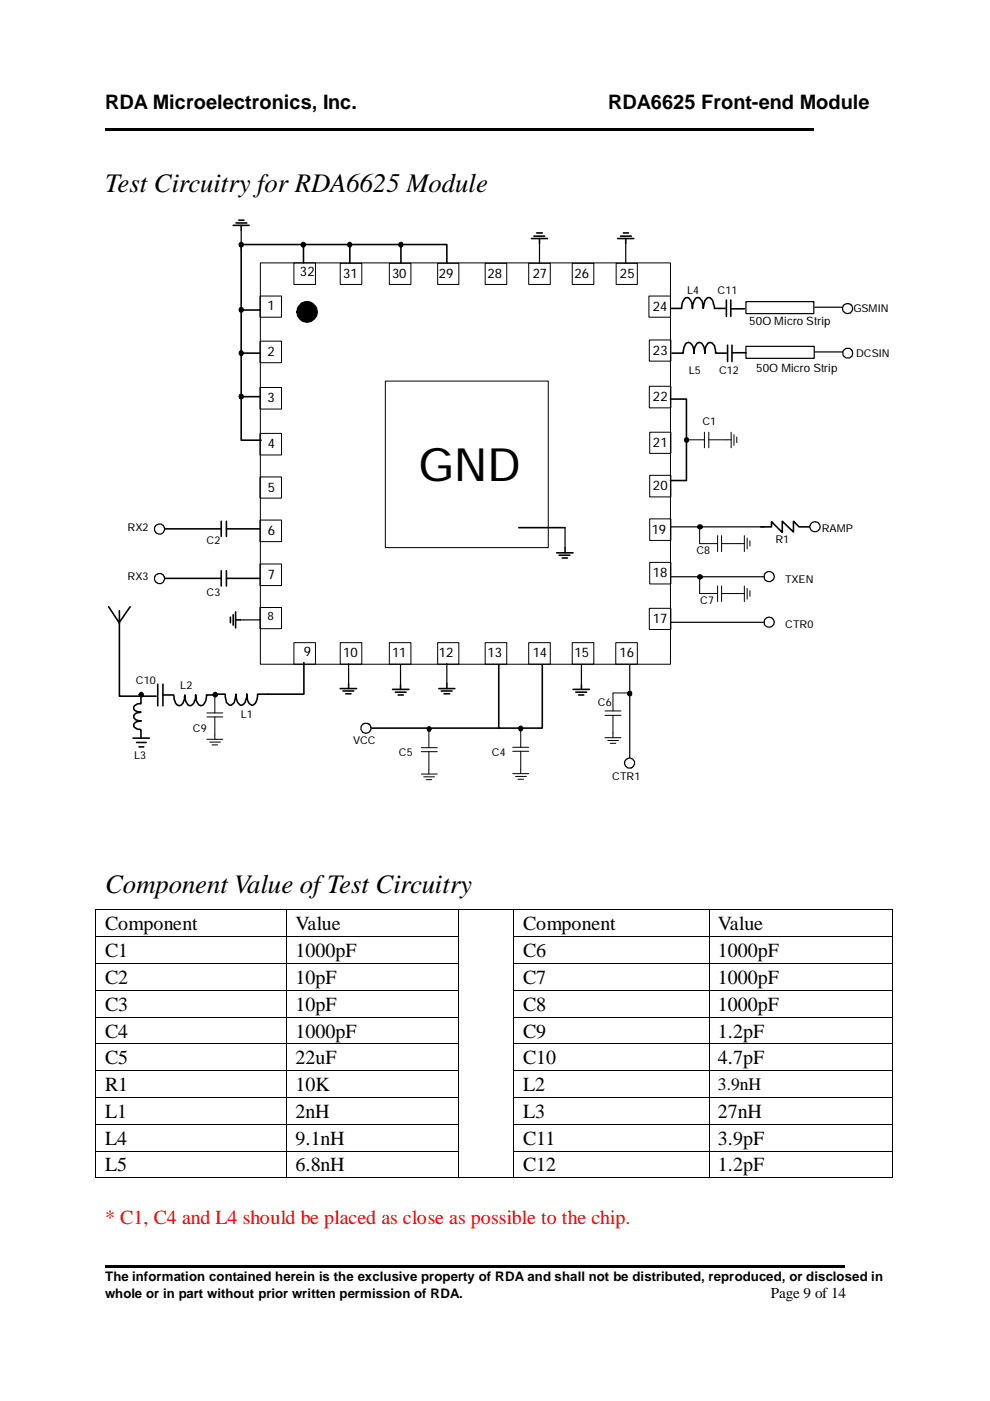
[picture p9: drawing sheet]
<svg xmlns="http://www.w3.org/2000/svg" width="210mm" height="297mm" viewBox="0 0 210 297" stroke-linecap="round" stroke-linejoin="round" font-family="sans-serif">
<path d="M22.3 27.1h150.3v.5h-150.3zM22.3 268.3h156.7v.5h-156.7z" fill="#000"/>
<path d="M133.5 141v19.7" fill="none" stroke="#000" stroke-width=".25"/>
<path d="M132.8 161a1.1 1.1 0 0 1 1.7 .5v.6l-.2 .4-.4 .3h-.7l-.5-.3-.3-.5v-.4z" fill-rule="evenodd" fill="#fff"/>
<path d="M132.8 161a1.1 1.1 0 0 1 1.7 .5v.6l-.2 .4-.4 .3h-.7l-.5-.3-.3-.5v-.4z" fill="none" stroke="#000" stroke-width=".25"/>
<path d="M158.2 73.4h14.4v2.6h-14.4z" fill-rule="evenodd" fill="#fff"/>
<path d="M158.2 73.4h14.4v2.6h-14.4zM172.8 74.6h5.9" fill="none" stroke="#000" stroke-width=".25"/>
<path d="M179 74.1l.3-.2h.9a1.17 1.17 0 0 1 0 2h-.9l-.4-.3-.2-.3v-.8z" fill-rule="evenodd" fill="#fff"/>
<path d="M179 74.1l.3-.2h.9a1.17 1.17 0 0 1 0 2h-.9l-.4-.3-.2-.3v-.8z" fill="none" stroke="#000" stroke-width=".25"/>
<path d="M158.2 64h14.4v2.5h-14.4z" fill-rule="evenodd" fill="#fff"/>
<path d="M158.2 64h14.4v2.5h-14.4zM172.7 65.1h5.9" fill="none" stroke="#000" stroke-width=".25"/>
<circle cx="179.7" cy="65.4" r="1.05" fill="#fff"/>
<g fill="none" stroke="#000" stroke-width=".25">
<path d="M142.2 131.9h19.9"/>
<circle cx="179.7" cy="65.4" r="1.05"/>
</g>
<circle cx="163.1" cy="131.9" r="1.05" fill="#fff"/>
<g fill="none" stroke="#000" stroke-width=".25">
<path d="M142.2 122.3h19.9"/>
<circle cx="163.1" cy="131.9" r="1.05"/>
</g>
<circle cx="163.1" cy="122.2" r="1.04" fill="#fff"/>
<g fill="none" stroke="#000" stroke-width=".25">
<path d="M142.2 111.7h19.9"/>
<circle cx="172.8" cy="111.7" r="1.09"/>
<circle cx="163.1" cy="122.2" r="1.04"/>
</g>
<g fill="#000">
<path d="M147.9 111.5l.3-.2 .6 .1a.5 .5 0 0 1-.2 .7 .5 .5 0 0 1-.7-.2z" fill-rule="evenodd"/>
<path d="M147.9 122.1l.3-.2h.4l.3 .2v.4l-.5 .3-.2-.1-.3-.2z" fill-rule="evenodd"/>
<path d="M133.2 146.7a.43 .43 0 0 1 .4-.2 .43 .43 0 0 1 .3 .3v.5a.49 .49 0 0 1-.7 .1 .49 .49 0 0 1 0-.7z" fill-rule="evenodd"/>
</g>
<g fill="none" stroke="#000" stroke-width=".21">
<path d="M147.9 111.5l.3-.2 .6 .1a.5 .5 0 0 1-.2 .7 .5 .5 0 0 1-.7-.2zM148.3 112.1v3.2h3.8M152.1 113.6v3.4M153 113.6v3.4M153 115.3h4.8M157.8 113.6v3.4M158.4 114.1v2.3M159 114.7v1.1M147.9 122.1l.3-.2h.4l.3 .2v.4l-.5 .3-.2-.1-.3-.2zM148.3 122.8v3h3.8M152.1 124.2v3.3M153 124.2v3.3"/>
<path d="M153 125.8h4.8M157.8 124.2v3.3M158.4 124.7v2.3M159 125.3v1.1M128.3 151.7h3.4M128.3 150.7h3.4M128.3 156.4h3.4M128.9 157h2.2M129.4 157.6h1.2M130 151.7v4.7M133.1 146.9h-3.1v3.8M133.2 146.7a.43 .43 0 0 1 .4-.2 .43 .43 0 0 1 .3 .3v.5a.49 .49 0 0 1-.7 .1 .49 .49 0 0 1 0-.7z"/>
</g>
<path d="M34.9 112.1h12M46.9 110.5v3.2M48 112.1h7M48 110.5v3.2" fill="none" stroke="#000" stroke-width=".34"/>
<circle cx="33.8" cy="112.2" r="1.08" fill="#fff"/>
<circle cx="33.8" cy="112.2" r="1.08" fill="none" stroke="#000" stroke-width=".25"/>
<path d="M34.9 122.6h12M46.9 121v3.2M48 122.6h7M48 121v3.2" fill="none" stroke="#000" stroke-width=".34"/>
<circle cx="33.8" cy="122.7" r="1.08" fill="#fff"/>
<circle cx="33.8" cy="122.7" r="1.08" fill="none" stroke="#000" stroke-width=".25"/>
<path d="M23 128.6l2.3 3.5v-2.6M27.6 128.6l-2.3 3.3v15.7h7.8M45.4 147.2h2.4v.9a1.18 1.18 0 0 0 1.3 1.4 1.81 1.81 0 0 0 .9-1.8v-.5a2.17 2.17 0 0 0 1.1 2.3h.3a1.19 1.19 0 0 0 .7-1.1l.2-1.2a2.06 2.06 0 0 0 1.2 2.3 2.17 2.17 0 0 0 1.1-2.3h2.3M78.8 154.4h26.9M105.7 140.9v13.5h9.3v-13.4" fill="none" stroke="#000" stroke-width=".34"/>
<g fill="#000">
<path d="M45.3 146.9a.43 .43 0 0 1 .4-.1 .43 .43 0 0 1 .4 .3v.4l-.3 .3a.6 .6 0 0 1-.7-.5z" fill-rule="evenodd"/>
<path d="M110.1 154.1a.5 .5 0 0 1 .7 .2 .5 .5 0 0 1-.2 .7h-.4a.6 .6 0 0 1-.1-.9z" fill-rule="evenodd"/>
</g>
<path d="M45.3 146.9a.43 .43 0 0 1 .4-.1 .43 .43 0 0 1 .4 .3v.4l-.3 .3a.6 .6 0 0 1-.7-.5zM108.7 159.3h3.4M108.7 158.4h3.4M110.1 154.1a.5 .5 0 0 1 .7 .2 .5 .5 0 0 1-.2 .7h-.4a.6 .6 0 0 1-.1-.9zM110.4 154.6v3.8M110.4 159.3v4.7M108.7 164h3.4M109.3 164.6h2.3M109.8 165.2h1.2" fill="none" stroke="#000" stroke-width=".21"/>
<circle cx="77.6" cy="154.4" r="1.07" fill="#fff"/>
<g fill="none" stroke="#000" stroke-width=".25">
<path d="M51.1 48.8v4.2M114.4 51.6v4.2M132.7 51.6v4.2M119.8 111.9v4.2M51 131.4h4.3M73.9 140.7v4.3M84.9 141v4.2M94.7 140.7v4.2M123.3 141v4.2"/>
<circle cx="77.6" cy="154.4" r="1.07"/>
</g>
<g fill="#000">
<path d="M63.8 51.7l.5-.4 .5 .4v.4a.51 .51 0 0 1-.7 .3 .51 .51 0 0 1-.3-.7z" fill-rule="evenodd"/>
<path d="M73.8 51.5a.43 .43 0 0 1 .5-.2 .43 .43 0 0 1 .3 .4v.4a.49 .49 0 0 1-.8 .2 .49 .49 0 0 1 0-.8z" fill-rule="evenodd"/>
<path d="M84.7 51.5a.43 .43 0 0 1 .4-.2 .43 .43 0 0 1 .3 .4v.4a.49 .49 0 0 1-.7 .2 .49 .49 0 0 1 0-.8z" fill-rule="evenodd"/>
<path d="M51 74.4a.6 .6 0 0 1 .6 .5 .51 .51 0 0 1-.3 .4 .51 .51 0 0 1-.5-.1l-.1-.5z" fill-rule="evenodd"/>
<path d="M29.6 146.9l.3-.1 .5 .3v.4l-.3 .3a.6 .6 0 0 1-.6-.5z" fill-rule="evenodd"/>
<circle cx="51.2" cy="51.9" r=".48"/>
<circle cx="51.2" cy="65.7" r=".48"/>
<circle cx="65.1" cy="66.2" r="2.18"/>
<circle cx="51.2" cy="84.1" r=".48"/>
<circle cx="145.6" cy="93.3" r=".48"/>
<circle cx="91" cy="154.6" r=".48"/>
</g>
<g fill="none" stroke="#000" stroke-width=".21">
<path d="M55.2 55.7h87v85.1h-87zM62.3 55.7h4.6v4.6h-4.6zM63.8 51.7l.5-.4 .5 .4v.4a.51 .51 0 0 1-.7 .3 .51 .51 0 0 1-.3-.7zM72.1 55.8h4.6v4.5h-4.6zM73.8 51.5a.43 .43 0 0 1 .5-.2 .43 .43 0 0 1 .3 .4v.4a.49 .49 0 0 1-.8 .2 .49 .49 0 0 1 0-.8zM82.5 55.8h4.6v4.5h-4.6zM84.7 51.5a.43 .43 0 0 1 .4-.2 .43 .43 0 0 1 .3 .4v.4a.49 .49 0 0 1-.7 .2 .49 .49 0 0 1 0-.8zM92.8 55.8h4.5v4.5h-4.5zM102.9 55.8h4.5v4.5h-4.5zM112.1 55.8h4.6v4.5h-4.6zM121.3 55.8h4.6v4.5h-4.6zM130.6 55.8h4.5v4.5h-4.5z"/>
<path d="M51 74.4a.6 .6 0 0 1 .6 .5 .51 .51 0 0 1-.3 .4 .51 .51 0 0 1-.5-.1l-.1-.5zM55.1 62.8h4.6v4.5h-4.6zM55.1 72.3h4.6v4.6h-4.6zM137.6 62.8h4.6v4.5h-4.6zM137.7 72.1h4.5v4.5h-4.5zM55.1 91.9h4.6v4.6h-4.6zM55.1 82.2h4.6v4.5h-4.6zM81.7 80.8h34.5v35.3h-34.5zM137.7 81.9h4.5v4.6h-4.5zM137.8 91.6h4.4v4.5h-4.4zM145.5 93.2h3.9M149.4 91.6v3.3"/>
<path d="M150.3 91.6v3.3M150.3 93.2h4.7M155 91.6v3.3M155.6 92.1v2.3M156.2 92.7v1.1M55.1 119.6h4.6v4.5h-4.6zM55.1 110.3h4.6v4.5h-4.6zM55.1 101.1h4.6v4.5h-4.6zM137.8 119.2h4.4v4.6h-4.4zM137.8 110h4.4v4.6h-4.4zM137.8 100.8h4.4v4.6h-4.4zM55.1 128.8h4.6v4.5h-4.6z"/>
<path d="M62.3 136.3h4.6v4.5h-4.6zM72.1 136.3h4.6v4.5h-4.6zM82.5 136.3h4.6v4.5h-4.6zM92.8 136.3h4.5v4.5h-4.5zM102.9 136.3h4.5v4.5h-4.5zM112.1 136.3h4.6v4.5h-4.6zM121.3 136.3h4.6v4.5h-4.6zM130.6 136.3h4.5v4.5h-4.5zM137.7 129h4.5v4.5h-4.5zM29.6 146.9l.3-.1 .5 .3v.4l-.3 .3a.6 .6 0 0 1-.6-.5zM43.9 152h3.3M43.9 151.2h3.3"/>
<path d="M43.9 156.7h3.3M44.4 157.3h2.3M45 157.9h1.1M45.6 147.3v3.9M45.6 152v4.7M89.3 159.4h3.4M89.3 158.5h3.4M90.9 154.7v3.8M90.9 159.4v4.7M89.3 164.1h3.4M89.8 164.7h2.3M90.4 165.3h1.1"/>
<path d="M20.3 193v5.5M20.3 198.7v5.5M20.4 192.9h40.3M20.4 198.6h40.3M60.8 193v5.5M60.8 198.7v5.5M60.9 192.9h36.1M60.9 198.6h36.1M97.1 193v5.5M97.1 198.7v5.5M97.2 192.9h11.7M109 193v5.5"/>
<path d="M109 198.7v5.5M109.1 192.9h41.3M109.1 198.6h41.3M150.5 193v5.5M150.5 198.7v5.5M150.5 192.9h38.7M150.5 198.6h38.7M189.3 193v5.5M189.3 198.7v5.5M20.3 204.3v5.6M20.3 210.1v5.5M20.3 215.8v5.5"/>
<path d="M20.4 204.2h40.3M20.4 210h40.3M20.4 215.7h40.3M60.8 204.3v5.6M60.8 210.1v5.5M60.8 215.8v5.5M60.9 204.2h36.1M60.9 210h36.1M60.9 215.7h36.1M97.1 204.3v5.6M97.1 210.1v5.5M97.1 215.8v5.5"/>
<path d="M109 204.3v5.6M109 210.1v5.5M109 215.8v5.5M109.1 204.2h41.3M109.1 210h41.3M109.1 215.7h41.3M150.5 204.3v5.6M150.5 210.1v5.5M150.5 215.8v5.5M150.5 204.2h38.7M150.5 210h38.7M150.5 215.7h38.7"/>
<path d="M189.3 204.3v5.6M189.3 210.1v5.5M189.3 215.8v5.5M20.3 221.4v5.5M20.3 227.1v5.5M20.3 232.8v5.5M20.3 238.4v5.6M20.4 221.3h40.3M20.4 227h40.3M20.4 232.7h40.3M20.4 238.4h40.3M60.8 221.4v5.5"/>
<path d="M60.8 227.1v5.5M60.8 232.8v5.5M60.8 238.4v5.6M60.9 221.3h36.1M60.9 227h36.1M60.9 232.7h36.1M60.9 238.4h36.1M97.1 221.4v5.5M97.1 227.1v5.5M97.1 232.8v5.5M97.1 238.4v5.6M109 221.4v5.5"/>
<path d="M109 227.1v5.5M109 232.8v5.5M109 238.4v5.6M109.1 221.3h41.3M109.1 227h41.3M109.1 232.7h41.3M109.1 238.4h41.3M150.5 221.4v5.5M150.5 227.1v5.5M150.5 232.8v5.5M150.5 238.4v5.6M150.5 221.3h38.7"/>
<path d="M150.5 227h38.7M150.5 232.7h38.7M150.5 238.4h38.7M189.3 221.4v5.5M189.3 227.1v5.5M189.3 232.8v5.5M189.3 238.4v5.6M20.3 244.1v5.5M20.4 244h40.3M20.4 249.7h40.3M60.8 244.1v5.5M60.9 244h36.1"/>
<path d="M60.9 249.7h36.1M97.1 244.1v5.5M97.2 249.7h11.7M109 244.1v5.5M109.1 244h41.3M109.1 249.7h41.3M150.5 244.1v5.5M150.5 244h38.7M150.5 249.7h38.7M189.3 244.1v5.5"/>
<circle cx="51.2" cy="51.9" r=".48"/>
<circle cx="51.2" cy="65.7" r=".48"/>
<circle cx="65.1" cy="66.2" r="2.18"/>
<circle cx="51.2" cy="84.1" r=".48"/>
<circle cx="145.6" cy="93.3" r=".48"/>
<circle cx="91" cy="154.6" r=".48"/>
</g>
<g fill="none" stroke="#000" stroke-width=".34">
<path d="M49.4 47.8h3.4M50 47.3h2.3M50.6 46.7h1.1M51.1 47.8v1M64.3 51.8v3.9M74.2 51.8v3.9M85 51.8v3.9M94.7 55.7v-3.9h-43.6v41.5h4.3M112.7 50.6h3.4M113.2 50.1h2.3M113.8 49.4h1.2M114.4 50.6v1"/>
<path d="M131 50.6h3.4M131.6 50.1h2.3M132.2 49.4h1.1M132.7 50.6v1M51.1 74.9h4.1M51.1 65.7h4.1M142.2 65.4h2.3l.4-1.6a.81 .81 0 0 1 .8-.7 .81 .81 0 0 1 .8 .7l.3 1.6 .4-1.6a.76 .76 0 0 1 .6-.7 .76 .76 0 0 1 .8 .4l.2 .3 .3 1.6 .2-.9a1.7 1.7 0 0 1 .7-1.4 1.1 1.1 0 0 1 1.2 1l.3 1.3h2.3M142.5 74.9h2.4a2.13 2.13 0 0 1 1.1-2.3 2.03 2.03 0 0 1 1.2 2.3 2.13 2.13 0 0 1 1.1-2.3 1.77 1.77 0 0 1 1.1 1.9v.4l.4-1.6a.8 .8 0 0 1 .6-.6 .8 .8 0 0 1 .8 .3l.3 .3 .2 1.6h2.3M154 63.6v3.5M154.3 73.2v3.5M154.9 63.6v3.5M154.9 65.5h3"/>
<path d="M155.2 73.2v3.5M155.2 74.8h3M51.1 84.1h4.1M142.2 84.6h3.3v17.3h-3.3M110 111.9h9.8M118 117.2h3.5M118.5 117.7h2.3M119.2 118.3h1.1M119.8 116.1v1.1M161.3 111.7h2.3v-1.1l2.3 2.3v-2.4l2.3 2.3v-2.3l1.2 1.2h2.2M48.9 130.8v1.2M49.4 130.3v2.2"/>
<path d="M50 129.7v3.4M50 131.4h1M28.2 156.5h3.5M29 157.4h2M29.5 158.4h1M29.9 147.3v1.9a1.22 1.22 0 0 0-1.5 1.1l.2 .4 .7 .3h.6l-.3 .1a.97 .97 0 0 0-1.2 1.2l.4 .3 1.1 .3a1.22 1.22 0 0 0-1.5 1.1l.6 .5 .9 .2v1.8M33.4 145.1v4.5M34.5 147.3h2.3l.3 1.3a.93 .93 0 0 0 .9 1 .93 .93 0 0 0 .9-1l.3-1.3a2.13 2.13 0 0 0 1.1 2.3 2.03 2.03 0 0 0 1.2-2.3 2.13 2.13 0 0 0 1.1 2.3 1.77 1.77 0 0 0 1.2-1.8v-.5h2.3M34.5 145.1v4.5M64.4 140.5v6.7h-7.5M72.1 146h3.5M72.7 146.5h2.3"/>
<path d="M73.3 147.1h1.1M73.9 145v1M83.2 146.2h3.5M83.8 146.8h2.3M84.4 147.3h1.1M84.9 145.2v1M93 146h3.4M93.6 146.5h2.2M94.1 147.1h1.2M94.7 144.9v1.1M121.5 146.2h3.5M122.1 146.8h2.3"/>
<path d="M122.7 147.3h1.1M123.3 145.2v1"/>
</g>
<g fill="#000">
<path d="M20.2 192.8h.2v.2h-.2zM20.2 198.5h.2v.2h-.2zM60.7 192.8h.2v.2h-.2zM60.7 198.5h.2v.2h-.2zM97 192.8h.2v.2h-.2zM97 198.5h.2v.2h-.2zM108.9 192.8h.2v.2h-.2zM108.9 198.5h.2v.2h-.2zM150.4 192.8h.1v.2h-.1zM150.4 198.5h.1v.2h-.1zM189.2 192.8h.2v.2h-.2zM189.2 198.5h.2v.2h-.2z"/>
<path d="M20.2 204.2h.2v.1h-.2zM20.2 209.9h.2v.2h-.2zM20.2 215.6h.2v.2h-.2zM60.7 204.2h.2v.1h-.2zM60.7 209.9h.2v.2h-.2zM60.7 215.6h.2v.2h-.2zM97 204.2h.2v.1h-.2zM97 209.9h.2v.2h-.2zM97 215.6h.2v.2h-.2zM108.9 204.2h.2v.1h-.2zM108.9 209.9h.2v.2h-.2zM108.9 215.6h.2v.2h-.2z"/>
<path d="M150.4 204.2h.1v.1h-.1zM150.4 209.9h.1v.2h-.1zM150.4 215.6h.1v.2h-.1zM189.2 204.2h.2v.1h-.2zM189.2 209.9h.2v.2h-.2zM189.2 215.6h.2v.2h-.2zM20.2 221.3h.2v.1h-.2zM20.2 226.9h.2v.2h-.2zM20.2 232.6h.2v.2h-.2zM20.2 238.3h.2v.1h-.2zM60.7 221.3h.2v.1h-.2zM60.7 226.9h.2v.2h-.2z"/>
<path d="M60.7 232.6h.2v.2h-.2zM60.7 238.3h.2v.1h-.2zM97 221.3h.2v.1h-.2zM97 226.9h.2v.2h-.2zM97 232.6h.2v.2h-.2zM97 238.3h.2v.1h-.2zM108.9 221.3h.2v.1h-.2zM108.9 226.9h.2v.2h-.2zM108.9 232.6h.2v.2h-.2zM108.9 238.3h.2v.1h-.2zM150.4 221.3h.1v.1h-.1zM150.4 226.9h.1v.2h-.1z"/>
<path d="M150.4 232.6h.1v.2h-.1zM150.4 238.3h.1v.1h-.1zM189.2 221.3h.2v.1h-.2zM189.2 226.9h.2v.2h-.2zM189.2 232.6h.2v.2h-.2zM189.2 238.3h.2v.1h-.2zM20.2 244h.2v.1h-.2zM20.2 249.6h.2v.2h-.2zM60.7 244h.2v.1h-.2zM60.7 249.6h.2v.2h-.2zM97 244h.2v.1h-.2zM97 249.6h.2v.2h-.2z"/>
<path d="M108.9 244h.2v.1h-.2zM108.9 249.6h.2v.2h-.2zM150.4 244h.1v.1h-.1zM150.4 249.6h.1v.2h-.1zM189.2 244h.2v.1h-.2zM189.2 249.6h.2v.2h-.2z"/>
</g>
<text font-size="9.7" x="88.7" y="102">GND</text>
<g font-size="5.7">
<text x="22.3" y="40.7">Test Circuitry for RDA6625 Module</text>
<text x="22.3" y="189.3">Component Value ofTest Circuitry</text>
</g>
<g font-size="4.2">
<text x="22.3" y="23.1">RDA Microelectronics, Inc.</text>
<text x="128.9" y="23.1">RDA6625 Front-end Module</text>
<text x="22.3" y="197.2">Component</text>
<text x="62.7" y="197.2">Value</text>
<text x="110.9" y="197.2">Component</text>
<text x="152.2" y="197.2">Value</text>
<text x="22.3" y="202.9">C1</text>
<text x="62.7" y="202.9">1000pF</text>
<text x="110.9" y="202.9">C6</text>
<text x="152.2" y="202.9">1000pF</text>
<text x="22.3" y="208.6">C2</text>
<text x="62.7" y="208.6">10pF</text>
<text x="110.9" y="208.6">C7</text>
<text x="152.2" y="208.6">1000pF</text>
<text x="22.3" y="214.3">C3</text>
<text x="62.7" y="214.3">10pF</text>
<text x="110.9" y="214.3">C8</text>
<text x="152.2" y="214.3">1000pF</text>
<text x="22.3" y="220">C4</text>
<text x="62.7" y="220">1000pF</text>
<text x="110.9" y="220">C9</text>
<text x="152.2" y="220">1.2pF</text>
<text x="22.3" y="225.7">C5</text>
<text x="62.7" y="225.7">22uF</text>
<text x="110.9" y="225.7">C10</text>
<text x="152.2" y="225.7">4.7pF</text>
<text x="22.3" y="231.3">R1</text>
<text x="62.7" y="231.3">10K</text>
<text x="110.9" y="231.3">L2</text>
<text x="22.3" y="237">L1</text>
<text x="62.7" y="237">2nH</text>
<text x="110.9" y="237">L3</text>
<text x="152.2" y="237">27nH</text>
<text x="22.3" y="242.7">L4</text>
<text x="62.7" y="242.7">9.1nH</text>
<text x="110.9" y="242.7">C11</text>
<text x="152.2" y="242.7">3.9pF</text>
<text x="22.3" y="248.4">L5</text>
<text x="62.7" y="248.4">6.8nH</text>
<text x="110.9" y="248.4">C12</text>
<text x="152.2" y="248.4">1.2pF</text>
</g>
<text font-size="4.2" fill="#f00" x="22.3" y="259.5">* C1, C4 and L4 should be placed as close as possible to the chip.</text>
<text font-size="3.7" x="152.2" y="231.2">3.9nH</text>
<text font-size="3.2" x="163.4" y="275.1">Page 9 of 14</text>
<g font-size="2.8">
<text x="63.6" y="58.6">32</text>
<text x="72.7" y="58.9">31</text>
<text x="83.1" y="58.9">30</text>
<text x="93" y="58.9">29</text>
<text x="103.4" y="58.9">28</text>
<text x="112.9" y="58.9">27</text>
<text x="121.8" y="58.9">26</text>
<text x="131.4" y="58.9">25</text>
<text x="56.7" y="65.8">1</text>
<text x="138.4" y="65.9">24</text>
<text x="56.7" y="75.5">2</text>
<text x="138.4" y="75.2">23</text>
<text x="56.7" y="85.3">3</text>
<text x="138.4" y="85">22</text>
<text x="56.8" y="95">4</text>
<text x="138.4" y="94.8">21</text>
<text x="56.8" y="104.3">5</text>
<text x="138.4" y="103.9">20</text>
<text x="56.8" y="113.4">6</text>
<text x="138.2" y="113.1">19</text>
<text x="56.8" y="122.7">7</text>
<text x="138.4" y="122.4">18</text>
<text x="138.4" y="132.2">17</text>
<text x="64.4" y="139.1">9</text>
<text x="72.7" y="139.3">10</text>
<text x="83.1" y="139.3">11</text>
<text x="93" y="139.3">12</text>
<text x="103.4" y="139.3">13</text>
<text x="112.9" y="139.3">14</text>
<text x="121.8" y="139.3">15</text>
<text x="131.3" y="139.3">16</text>
<text x="22.3" y="271.6">The information contained herein is the exclusive property of RDA and shall not be distributed, reproduced, or disclosed in</text>
<text x="22.3" y="275.1">whole or in part without prior written permission of RDA.</text>
</g>
<g font-size="2.5">
<text x="158.8" y="68.9">50O Micro Strip</text>
<text x="160.4" y="78.8">50O Micro Strip</text>
<text x="56.7" y="131.3">8</text>
</g>
<g font-size="2.3">
<text x="145.7" y="62.3">L4</text>
<text x="152.1" y="62.3">C11</text>
<text x="180.9" y="66.2">GSMIN</text>
<text x="181.5" y="75.7">DCSIN</text>
<text x="146" y="79.4">L5</text>
<text x="152.5" y="79.4">C12</text>
<text x="148.9" y="90.2">C1</text>
<text x="27" y="112.6">RX2</text>
<text x="174.2" y="112.9">RAMP</text>
<text x="43.8" y="115.3">C2</text>
<text x="147.7" y="117.4">C8</text>
<text x="164.4" y="115.2">R1</text>
<text x="27" y="123">RX3</text>
<text x="166.5" y="123.6">TXEN</text>
<text x="43.8" y="126.4">C3</text>
<text x="148.4" y="128">C7</text>
<text x="166.5" y="133.2">CTR0</text>
<text x="28.8" y="145">C10</text>
<text x="38.2" y="146.2">L2</text>
<text x="126.7" y="149.6">C6</text>
<text x="40.9" y="155.1">C9</text>
<text x="51.1" y="152.3">L1</text>
<text x="28.4" y="160.9">L3</text>
<text x="74.8" y="157.7">VCC</text>
<text x="84.6" y="160.4">C5</text>
<text x="104.3" y="160.4">C4</text>
<text x="129.8" y="165.5">CTR1</text>
</g>
</svg>
